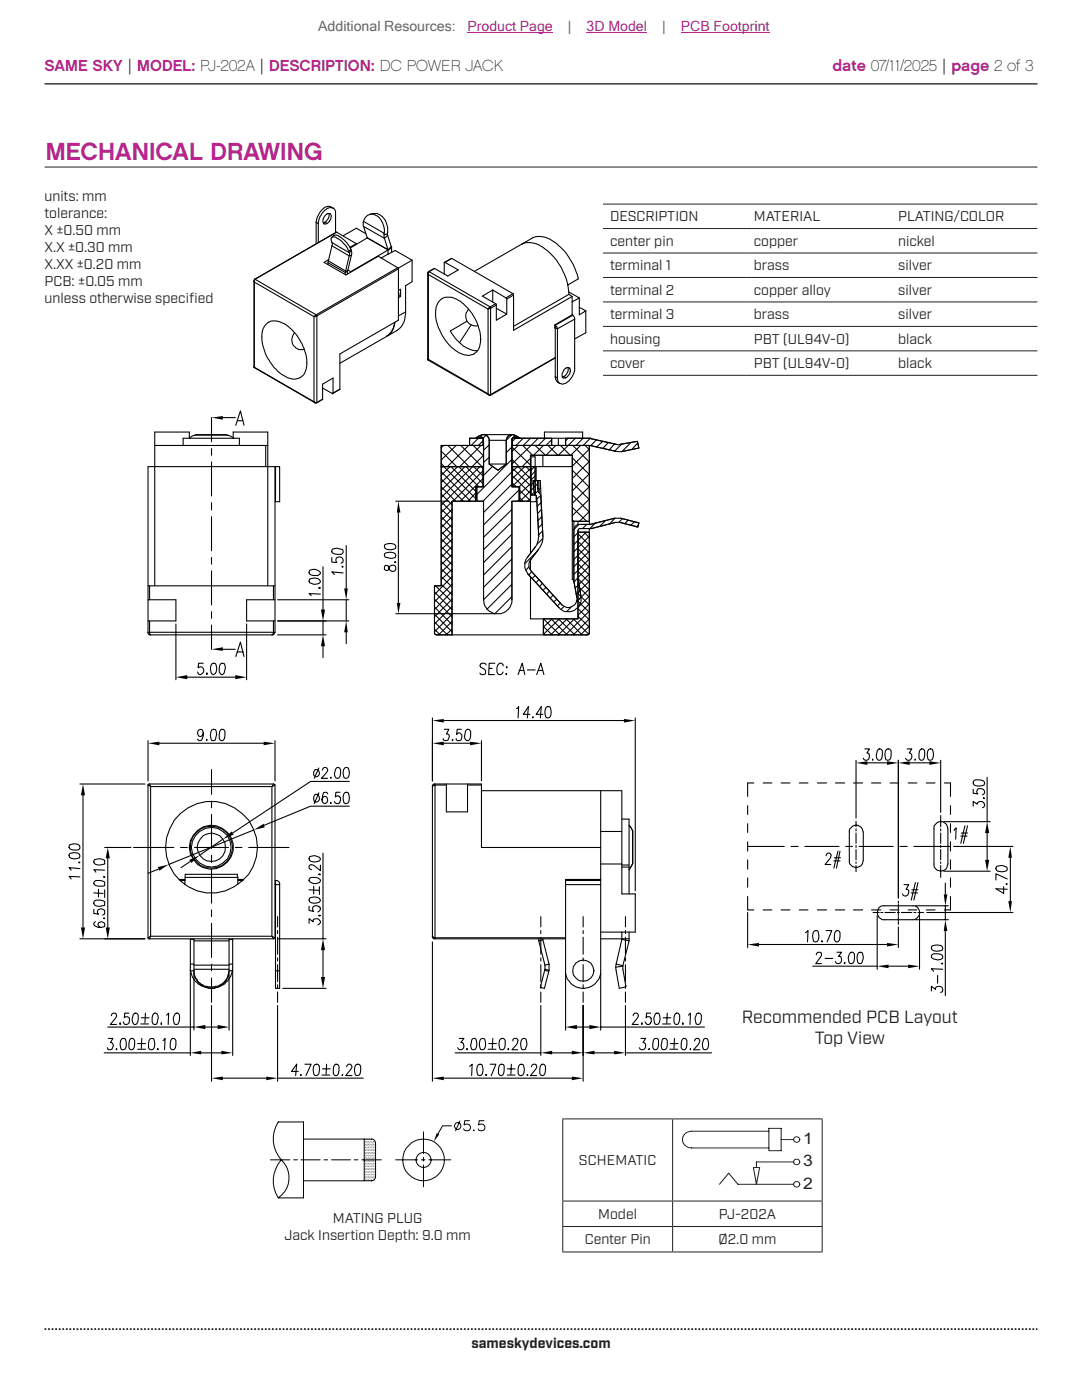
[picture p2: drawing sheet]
<svg xmlns="http://www.w3.org/2000/svg" width="216mm" height="279mm" viewBox="0 0 216 279" stroke-linecap="round" stroke-linejoin="round" font-family="sans-serif">
<path d="M8.9 16.7h198.1" fill="none" stroke="#231f20" stroke-width=".26"/>
<path d="M8.9 265.3h198.1" fill="none" stroke="#231f20" stroke-width=".35" stroke-dasharray=".4 .4 .4 .4 .4 .4" stroke-dashoffset=".7" stroke-linecap="butt"/>
<g fill="none" stroke="#000" stroke-width=".21">
<path d="M50.7 56.1l.1 .2M50.7 56.1v17.1M50.8 56.3v17.1M50.8 56.3l11.9 6.9M50.8 55.8v.5M50.8 55.7l-.1 .4M50.8 55.8h.1M50.8 55.7h.1M50.9 55.7l12.2 7.1M50.9 55.7l-.1 .1M63.1 44.4v4.2M63.1 44.4l.4 .2"/>
<path d="M63.5 44.6v3.8M64.9 44.3l-.4 .2M64.9 43l.1-.1a.59 .59 0 0 1 1-.1 1.55 1.55 0 0 1-1.1 1.9 .78 .78 0 0 1-.2-1.4zM64.9 44.3l.3 .3M65.4 52.4l3.5 2M65.4 52.4v.4M65.5 52.1l-.1 .3M65.5 52.1l3.5 2M65.6 51.8l-.9 .6 4.3 2.5 6.5-3.8 3.9 2.3M65.6 42.6l.1 .5-.2 .5-.6 .7M66.2 47.4l.1-.1a4.2 4.2 0 0 1 2.7 1.8l.6 1M66.2 47.4l-.2 .3 .2 .7"/>
<path d="M66.2 47.4l.5-.4a1.39 1.39 0 0 1 1.3 .4 5.8 5.8 0 0 1 2 2.4M66.2 49.1l3.5 2 .4-.1M66.2 48.4v.7M66.2 48.4l3.5 2M66.2 49.1l-.7 3M66.5 41.5a1.67 1.67 0 0 0-2.1 1 3.9 3.9 0 0 0-.9 2.1M66.5 41.5l.3 .3 .2 .4v4.2M66.5 41.5l-.5-.2a2 2 0 0 0-2.3 1.4l-.5 .8-.1 .9M67.2 46.3l3.9 2.3M67.2 46.3l-16.4 9.4M67.2 46.3l-16.3 9.4M68.9 54.4v.4"/>
<path d="M69 54.1l-.1 .3M69.3 54.2v.5M69.3 54.2l-.4 .2M69.4 54l-.4 .1M69.4 54l-.1 .2M69.4 53.9l.6 .3M69.6 50.1l.1 .3M69.7 50.4l.1 .6-.8 3.1M70 54.2v.1M70 49.8l-.4 .3M70 49.8l.1 .3M70.1 50.1l-.4 .3"/>
<path d="M70.1 50.1v.9M70.1 51l-.7 3M71.1 48.6v.2M71.1 48.6l-1.3 .7M72.5 45.2l.8 2.2M72.5 44.2l4.1 2.4M72.5 45.2l4.2 2.4M72.5 44.2v1M73 46.6l-1.9-1.1-2.6 1.6M73.3 47.4l4.1 2.5-.7-2.3M73.3 47.4v.1M73.3 47.5l-3.4 2"/>
<path d="M73.3 47.5l4.1 2.4M73.8 42.8a1.94 1.94 0 0 0-1.3 1.4M73.8 42.8a2.67 2.67 0 0 1 2.8 2.4l.1 .5-.1 .9M73.8 42.8l.7-.2a2.68 2.68 0 0 1 2.8 2.6v1.5M76.6 46.6v.2M76.6 46.8l.1 .8M77.3 46.7l-.7 .1M77.3 46.7l.1 .3M77.3 47l.8 2.2M77.4 47l-.7 .6M77.4 49.9h.1M77.4 49.9v.8"/>
<path d="M77.4 50.7l-1.3 .8M77.4 50.7l1.5-.7 3.3 1.9M78.1 49.2l-.7 .7M78.1 49.2v.3M78.1 49.5v.9M78.1 49.5l-8.1 4.7M79.4 53.4l.1 .1v10.4l-11.7 6.7v7.1M79.4 53.4l-16.3 9.4M79.5 53.7l-16.3 9.3M79.5 58.5h.1M79.5 58l.4-.3v1.5M79.6 58.5l-.1 .1"/>
<path d="M79.6 58.5l-.1 .6M79.6 59l.3 .2M79.9 59.2l-.4 .2M82.2 51.9v4.3l-1.3 .8v5.3M82.2 51.9l-2.7 1.6M85.3 54.5l.2 .3v16.9M85.3 54.5v17.2M85.5 54.2l-.2 .3M85.5 54.2h.1M85.6 54.2v.1M85.6 54.2l-.2 .2 .1 .4 11.9 6.9M85.6 54.2l12.2 7.1"/>
<path d="M86.7 53.6l-1.2 .6M86.7 53.6l-1.1 .6M88.7 52.4l-.1 2.3M88.7 52.4h.1M88.8 52.4l2.6 1.5-2 1.2-2.7-1.5M90.1 51.6l-1.3 .8M90.1 51.6l-1.4 .8M90.1 51.6l12.2 7M94.7 54.2l11.4-6.6a4.2 4.2 0 0 1 4.6 .7 12.6 12.6 0 0 1 4.7 7.4l-2.1 1.1M98.3 57.9l-2.1 1.2 2.7 1.5M98.3 57.9v2.4M98.3 57.9l2.7 1.6"/>
<path d="M101 59.5l.1 .2M101.1 59.7v3l-2.1 1.2v-3M102.3 58.6l-1.3 .9M102.3 58.6l.2 .3M102.5 58.9l-1.4 .8M102.5 58.9v7l11.7-6.7M104.3 48.6l-.2 .2a4 4 0 0 1 4.1 .5 12.2 12.2 0 0 1 5.3 9.4M113.4 58.2l2.2 1.3M113.5 58.7l.7 .5M113.5 58.7l-11 6.4M114.2 59.2v3.6M115.6 59.5l-1.4 .7"/>
<path d="M115.6 59.5v3.3l1.3-.8M50.7 73.2l12 7M50.7 73.2l.1 .2M50.7 73.2h.1M50.8 73.4l12.1 7M53 64.8a2.48 2.48 0 0 1 3.3-.3 8.8 8.8 0 0 1 4.5 5.5 5.8 5.8 0 0 1 .4 2.6 2.59 2.59 0 0 1-3.1 3 8.2 8.2 0 0 1-4.9-4.5 7.4 7.4 0 0 1-.7-5.5zM58.8 66.4a1.97 1.97 0 0 0-.3 2.4 1.97 1.97 0 0 0 2.2 .9M62.7 63.2v17M63.1 62.8l-.4 .4M63.1 62.8l.1 .2M63.2 63l-.5 .2M63.2 63v17.4"/>
<path d="M64.4 79.7l-1.2 .6-.5-.1M64.4 79.7l-1.2 .7M64.4 77.5l2 1M66.4 78.5l.1-3.1-2.1 1.3v3M67.8 77.7l-1.4 .8M67.8 77.7h-.1M78.8 64.3a3.7 3.7 0 0 1-1.6 2.8 3.7 3.7 0 0 0 1.6-2.8zM80.9 62.3l-1.4 .7M80.9 62.3a4.1 4.1 0 0 1-1.6 3.6l-11.5 6.6M85.3 71.7h.2M85.3 71.7l.1 .2M85.4 71.9l12.1 6.9"/>
<path d="M85.5 71.7l-.1 .2M85.5 71.7l11.9 6.9M87.6 60.2a2.88 2.88 0 0 1 3.9-.2 9.7 9.7 0 0 1 4.4 8.3 2.59 2.59 0 0 1-3.9 2.3 9.5 9.5 0 0 1-5-9.2zM93.2 64.1l-3.3 2a7.2 7.2 0 0 0 5.3 3.9h.1M93.5 61.7a1.95 1.95 0 0 0-.3 2.4 1.95 1.95 0 0 0 2.2 .9M94 64.8l-2.3 3.5M97.4 61.7v16.9M97.4 78.6l.1 .2M97.4 78.6l.2 .2 .3-.1M97.5 78.8l.4 .1M97.8 61.3l-.4 .4M97.8 61.3l.1 .2"/>
<path d="M97.9 61.5l-.5 .2M97.9 78.7v.2M97.9 61.5v17.2M98.9 60.6l.1 .3M98.9 60.6l-1.1 .7M99 61.5l2.1 1.2M99 60.9l-1.1 .6M110.7 64.9h.1M110.7 65.4l.5 .2M110.8 75.2l.3 .9 .6 .4M110.8 71.4l-12.9 7.5M110.8 71.4l-12.9 7.3"/>
<path d="M110.8 64.9v10.3M110.8 75.2l.4 .2M110.8 64.9l.4 .7M111.2 65.6v9.8M111.2 75.4l.1 .6 .4 .5M112.5 75.2h-.3M112.5 75.2l.4 .2M112.6 73.7h.1a.6 .6 0 0 1 .9-.3 .6 .6 0 0 1 .1 .9l-.5 .9a.64 .64 0 0 1-.9 .1 .64 .64 0 0 1 0-1zM113.3 73.4a1.69 1.69 0 0 1-.8 1.8M114.2 62.8l-3.5 2v.7l.1-.1M114.2 62.8l.1 .1M114.3 62.9l-3.5 2"/>
<path d="M114.3 62.9l.4 .5v.3M114.7 63.7v9.7a3.4 3.4 0 0 1-2.4 3.3l-.6-.2M114.7 63.7l-3.5 1.9M115.6 61.3l1.3 .7M116.9 62v4.4l-2.2 1.2M30.9 88.9h22.5M36.5 88.9v-1.4h11.3v1.4M38.9 86.8l-.6 .2-.5 .5v-1.3h-6.9v30.7M38.9 86.8h6.5M42.2 83.3v4.9M42.2 89.5v1.4M42.2 92.2v6.8"/>
<path d="M44.5 83.3h2.4M45.4 86.8l-.4-.1-6.1 .1M45.4 86.8l1.2 .7M46.5 87.5v-1.3h6.9v30.7M47 84.9l1-2.9 .7 2.9M47.4 84h1.1M53 88.9v4.2M54.9 93.1v33.1M55 93.1v7M62.7 80.2l.2 .2M62.9 80.4h.3M88 92.5l.7 .6"/>
<path d="M88 94.2l5.9 5.8M88 93.1h8.4v4h-1.5v2.9h-4.7v26.7h-3.1l-.3-.1-.1-.2v-9.5h1.3zM88 98.6l2.2 2.1M88 88.9h8.5v4.2h-8.5zM88 93.1h8.5M88 90l3.1 3.1M88 97.1l2.9 2.9M88 95.6l4.5 4.4M88.2 93.1l-.2 .2M88.6 88.9l-.6 .4M88.6 93.1l6.3 6.4M89.4 88.9l4.2 4.2"/>
<path d="M89.8 93.1l-1.8 1.8M90 93.1l4.9 5M91 88.9l-3 2.9M91.3 93.1l-3.3 3.2M91.5 93.1l4.1 4M91.9 88.9l4.3 4.2M92.8 93.1l-4.8 4.8M93 93.1l3.4 3.4M93.5 88.9l-4.2 4.2M93.7 87.5h2.7v1.4h-2.7zM93.9 87.5l-.2 .2M94.3 93.1l-6.3 6.2"/>
<path d="M94.4 88.9l2.1 2.1M94.5 93.1l1.9 1.9M94.9 98.4l-1.5 1.6M94.9 99.9l-.1 .1M94.9 87.5a1.55 1.55 0 0 1 2.5-.2l.2 .6M95.1 99.7l.2 .3h1.2v19.7M95.1 97.1v2.6M95.5 87.5l-1.5 1.4M95.5 87.5h-.6l.4-.3a1.38 1.38 0 0 1 2.2 .2l.1 5.2 1.8 1.2 1.6-1.2v-4.7M95.5 87.5l.5-.3 .5 .3v.3M95.5 87.5l.2-.1a.49 .49 0 0 1 .5-.1 .49 .49 0 0 1 .3 .5M95.8 93.1l-7.8 7.7"/>
<path d="M96 93.1l.4 .4M96 88.9l-4.3 4.2M96.4 88l-.9 .9M96.4 95.5l-4.6 4.5M96.4 93.1v4M96.4 96.9l-.2 .2M96.4 93.9l-6 6.1M96.5 86.7h5.6l-1.1 1.2M96.5 87.8v9.3h-1.4v2.6M96.5 88.9h-8.5v28h-1.3v9.3a.41 .41 0 0 0 .5 .5h29.9M96.5 87.5h-2.8v1.4M96.5 87.8v9.3h-1.6v2.9"/>
<path d="M96.5 90.9l-2.3 2.2M97 86.8l-.6 .7v1.4M97.6 91.3l-1.1 1M97.6 88.8l-1.1 1M97.6 92.6l1.8 1.2 1.6-1.2M97.6 87.9v4.7M97.6 87.9h3.4M97.6 92.6h3.4M98.2 93.1l-1.7 1.8M101 87.9v4.7M101 90.3l1.1-1.1 3.8 3.6M102.1 88.9h15.5v15.1h-3.4v-13.1h-8.3v2.2h-3.8z"/>
<path d="M102.1 93.1h12.1M102.1 88.9h15.6l5 1.1M102.1 96.6l-5.6 5.7M102.1 94.2l-5.7 5.8M102.2 96.4l.9 .7M102.2 87.5h7.9v1.4h-7.9zM102.2 93.4l3.7 3.5M102.2 95l3.7 3.5M102.2 93.1h3.7v6.9h-2.2v-2.9h-1.5zM102.2 93.1v4M102.6 86.8a1.08 1.08 0 0 0-1.6 1.1M102.6 86.8a1.13 1.13 0 0 0-1.6 1.1"/>
<path d="M102.6 86.8l1.2 .7M102.9 87.5l-.7 .6M103.2 87.5l-.1-.1a.54 .54 0 0 0-.6-.2 .54 .54 0 0 0-.4 .6v9.3h1.6v2.9M103.3 93.1l-1.1 1M103.4 93.1l2.5 2.4M103.4 88.9l-1.3 1.2M103.6 93.1l-1.5-1.4-7 7M103.6 97.8l-7.1 7M103.6 99.7l-.3 .3h-1.2v19.7M103.7 99.3l.6 .7M103.7 97.9l2.2 2M103.8 87.5h-.6l-.1-.2-.4-.1-.6 .4v9.5h1.5v2.6"/>
<path d="M104.3 88.9l2 2M104.4 87.5l-1.4 1.4M104.7 93.1l-2.5 2.4M104.9 93.1l1 .8M105.9 87.5l-1.5 1.4M105.9 91.5l-1.7 1.6M105.9 93.5l-3.7 3.5M105.9 98l-2.1 2M105.9 96.5l-2.2 2.1M105.9 95l-2.3 2.1v2.6M105.9 99.5l-.7 .5M106 93.1h.8v5.7h-.8z"/>
<path d="M106 91.2h.8v7.6h-.8zM106.5 97.7l.2 .9 .3 .3M106.5 97.7l-.1-1.8h.9v1.8M106.5 97.7l-.1-1.8h1.4l.5 11.1M106.7 93.1l-.7 .7M106.8 88.9l2 2M106.8 98l-.7 .8M106.8 96l-.8 .8M106.8 95l-.8 .8M106.8 94.1l-.8 .8M107 98.9l.5 8.1a4.1 4.1 0 0 1-.7 2.2l-1.6 2.1a2.68 2.68 0 0 0 .1 3.2l6.2 6.7a2.55 2.55 0 0 0 3 .7 2.55 2.55 0 0 0 1.4-2.7M107 98.9v1.2h-1.1"/>
<path d="M107 93.1v2.8M107.3 97.7l.3 .7M107.3 97.6h.6M107.3 95.9v1.8M107.3 96.5l-1.3 1.4M107.4 87.5l-5.3 5.1M107.4 98l-.7 .6M107.5 95.9l.1 2.5M107.6 98.4l.3 .6 .4 8M107.9 98.9l-.8 .7M108.3 90.9v2.2M108.4 88.9l-1.9 2"/>
<path d="M108.6 87.5v-1.3h7.7v1.3M108.8 87.5l-1.4 1.4M109.4 88.9l1.9 2M110.1 87.8l-1.2 1.1M110.1 87.5v1.4M110.9 88.9l-2 2M111.4 87.5v1.4M111.8 88.9l2 2M112.9 87.5v1.4M113.4 87.5l-.5 .5M114.2 91.4l3.4 3.3M114.2 93.8l3.4 3.4"/>
<path d="M114.2 96.3l3.4 3.4M114.2 98.8l3.4 3.4M114.3 88.9l3.3 3.3M114.8 87.5l-3.4 3.4M115.8 88.9l-1.9 2M116.4 87.5l-1.5 1.4M116.8 88.9l.8 .8M117.6 87.5h-15.4v1.4M117.6 87.5l.4 .1M117.6 99.6l-3.4 3.3M117.6 97.1l-3.4 3.3M117.6 94.6l-3.4 3.4"/>
<path d="M117.6 92.1l-3.4 3.4M117.6 89.6l-3.4 3.4M117.6 88.9v15.8h.2M117.6 87.5h-4.7v1.4h4.7M117.6 88.9l5.1 1.1M117.8 87.5l-1.4 1.4M118 87.6l5.4 1.2 .3-.1M119 87.8l-1.1 1.1M120.3 88.1l-1.3 1.1M121.4 88.3l-1.1 1.2M122.6 88.6l-1.1 1.2M122.7 90l1.3 .1"/>
<path d="M123.7 88.7l3.5-.6 .3 1.3-3.5 .7M124.1 88.6l-1.5 1.4M125.9 88.3l-1.7 1.7M127.3 88.4l-1.3 1.3M29.5 119.7h5.6v4.2h-5.6M29.5 116.9h25.4M29.8 116.9v2.8M42.2 100.3v1.5M42.2 103.1v6.8M42.2 111.3v1.3M42.2 113.9v6.8M54.6 116.9v2.8"/>
<path d="M54.9 119.7h-5.7v4.2h5.7M54.9 100.1h.9v-7h-26.3v33.1M55.4 119.7h14.2M61.8 113.8a1.49 1.49 0 0 1 2.1 .6 1.12 1.12 0 0 1-1.3 .5l-.8-.4-.1-.2zM61.8 115.6a1.67 1.67 0 0 1 2.1 .4v.1a1.63 1.63 0 0 1-2.1 .2l-.1-.3zM63.6 117.3l.1-.1 .2 .1-.2 .1zM63.9 118.6l-2.2-.1 .4 .4M64.5 113.1v8.6M66.2 111.3v.9l1 .1a.71 .71 0 0 1 .4-1.2 .71 .71 0 0 1 .9 .9l-.1 .3-.3 .1M66.3 109.6a2.21 2.21 0 0 1 2.1 .1l.1 .5a.92 .92 0 0 1-1.3 .4l-.9-.3-.1-.2zM68.4 113l.1 .1-.1 .1-.1-.1zM68.5 114.3l-2.3-.2 .5 .6"/>
<path d="M69.1 108.9v8.5M69.1 119.7v4.2M76.8 112.9a.58 .58 0 0 0 .2 .9h.4l.3-.8a.84 .84 0 0 1 1.2 0 .66 .66 0 0 1-.3 1h-.5a1.25 1.25 0 0 1-.7-1.1l-.4-.1zM76.8 110.4a2.19 2.19 0 0 1 2.1 .1l.1 .3-.1 .5a2.19 2.19 0 0 1-2.1-.2l-.1-.3zM76.8 108.7a2.19 2.19 0 0 1 2.1 .1l.1 .5a1.57 1.57 0 0 1-1.9 .3l-.3-.2-.1-.3zM78.9 112.1l.1 .1-.1 .1-.1-.1zM79 100h10.6M79.5 102.3v18M86.7 118.2l3.5 3.5M86.7 119.6l3.5 3.5M86.7 117.1l.2-.2 3.3 3.2M88 100.1l2.2 2.2"/>
<path d="M88 101.6l2.2 2.1M88 103.1l2.2 2.2M88 104.6l2.2 2.1M88 106.1l2.2 2.2M88 107.5l2.2 2.2M88 109.1l2.2 2.2M88 110.5l2.2 2.2M88 112.1l2.2 2M88 113.5l2.2 2.2M88 115.1l2.2 2M88 116.6l2.2 2.1M90.2 119.6l-3.5 3.5"/>
<path d="M90.2 118l-3.5 3.7M90.2 116.6l-3.5 3.5M90.2 115.1l-3.5 3.6M90.2 113.6l-2.2 2.1M90.2 112.1l-2.2 2.1M90.2 110.6l-2.2 2.1M90.2 109.1l-2.2 2.2M90.2 107.6l-2.2 2.1M90.2 106.1l-2.2 2.2M90.2 104.7l-2.2 2M90.2 103.1l-2.2 2.2M90.2 101.7l-2.2 2.1"/>
<path d="M90.2 100.1l-2.2 2.2M96.5 119.7a2.83 2.83 0 0 0 2.8 2.8 2.83 2.83 0 0 0 2.8-2.8M96.5 119.7v-19.7h-6.3v26.7M102.1 116.6l-4.9 5M102.1 119.1l-3.4 3.4h-19.7M102.1 109.1l-5.6 5.7M102.1 114l-5.6 5.7M102.1 111.6l-5.6 5.6M102.1 106.6l-5.6 5.7M102.1 104.1l-5.6 5.6M102.1 101.7l-5.6 5.5M105.5 113.1l-.6 .7"/>
<path d="M105.9 110.4v-19.5h8.3v24.8h.3v.3M105.9 111.9v1.8M105.9 100h-3.8v19.7M106.1 114.1l-.6 .7M106.8 114.9l-.6 .6M107.3 109.9l-2.6 2.6M107.5 115.7l-.5 .6M108 101.7l-.7 .8M108 100.2l-.8 .9M108.1 103.1l-.8 .8M108.2 116.4l-.5 .6M108.2 104.6l-.8 .8"/>
<path d="M108.2 106l-.8 .8M108.3 107a3.6 3.6 0 0 1-.9 2.7l-1.5 2.1a1.8 1.8 0 0 0 .1 2.1l6.1 6.8a1.78 1.78 0 0 0 2 .3 1.78 1.78 0 0 0 1-1.7l-.6-3.3M108.3 107.4l-1.1 1.2M108.9 117.2l-.6 .6M109.7 117.9l-.7 .7M110.4 118.8l-.6 .6M111.1 119.6l-.6 .5M114.2 103.7l.3 .3v12M114.2 104h3.4M114.2 101.3l2.9 2.7M115.3 106.2h2.3M115.3 106.5l2.3 2.3"/>
<path d="M115.3 108.1l2.3 2.2M115.3 109.5l2.3 2.3M115.3 111l2.3 2.2M115.3 112.5l2.3 2.3M115.3 114l2.3 2.2M115.3 115.5l2.3 2.2M115.3 117l2.3 2.2M115.3 118.5l2.3 2.2M115.3 105.8v10h.1l.5 3.4M115.3 115.7l.6 3.5M115.3 104v.7M115.3 105.8v17.7h-9.4v-8.4"/>
<path d="M115.5 104.7l-1 1M115.5 106.2l-1 .9M115.6 105.5l-.3 .3M115.7 117.9l-.8 .8M116.6 106.2l1 1.1M117 106.2l-2.5 2.5M117.1 104.7l-.8 .8M117.6 105.5v20.7M117.6 102.1l-2 1.9M117.6 119l-2.3 2.2M117.6 117.5l-2.6 2.6M117.6 116l-2.3 2.3"/>
<path d="M117.6 114.5l-2.8 2.8M117.6 113l-3 3.1M117.6 111.6l-3.1 3.1M117.6 110l-3.1 3.1M117.6 108.6l-3.1 3.1M117.6 107l-3.1 3.1M117.8 104.7h-2.2a1.06 1.06 0 0 0-1.1 1.1M118.8 104.4l-1.1 1.1M120.8 103.9l-1.1 1.2M122.7 103.4l-1.1 1.2M122.8 104.2h.9M122.8 104.2l-4.8 1.3h-2.4"/>
<path d="M123.9 103.4h-1.3l-4.8 1.3M123.9 103.4l3.6 1-.2 .8-3.6-1M124.2 103.5l-.7 .7M125.3 103.8l-.7 .8M126.6 104.1l-.8 .8M127.4 104.8l-.4 .4M29.5 126.2h25.4M29.5 126.2a.41 .41 0 0 0 .6 .5M29.8 123.9v2.7l.3 .1M30.1 126.7h24.2M35.1 124.5v11.2M37.4 135.1h9.5"/>
<path d="M40.6 132.4h-1l-.1 .9a.71 .71 0 0 1 1 .1 .71 .71 0 0 1 0 .9 .71 .71 0 0 1-1 .1l-.1-.3M41.3 134.3l.1 .1-.1 .2-.1-.2zM42.2 122.1v1.3M42.2 124.7v4.9M42.3 132.5l.5-.1a1.42 1.42 0 0 1-.3 2.2 1.63 1.63 0 0 1-.2-2.1zM44.1 132.5l.4-.1a.92 .92 0 0 1 .4 1.2l-.2 .8-.5 .2a1.12 1.12 0 0 1-.5-1.3zM44.5 129.6h2.4M47 131l1-2.9 .7 2.9M47.4 130.1h1.1M49.2 124.5v11.2M54.6 123.9v2.5l-.3 .3M54.9 126.2a.53 .53 0 0 1-.6 .5"/>
<path d="M55.4 123.9h14.2M55.4 126.7h9.7M64.5 123.9v2.8M64.5 129v2.2M69.1 126.2v2.3M86.7 124.1l2.6 2.6M86.7 121.1l3.5 3.5M86.7 122.6l3.5 3.5M86.7 125.6l1.1 1.1M90.2 124l-2.7 2.7M90.2 125.6l-1.2 1.1M90.2 122.6l-3.5 3.5"/>
<path d="M90.2 121l-3.5 3.5M97 132.7a.66 .66 0 0 0-.7-.4 .66 .66 0 0 0-.5 .6l.4 .4a.86 .86 0 0 1 .7 1 .65 .65 0 0 1-1.1 0M97.6 133.4h.6M98.7 132.4h-1.1l-.1 2.2h1.1M100.4 132.9v-.2l-.3-.3a.82 .82 0 0 0-.9 .8 1.2 1.2 0 0 0 .4 1.4 .73 .73 0 0 0 .8-.5M100.9 134.5l.1-.1 .1 .1-.1 .1zM101 133.2l.1-.1 .1 .1-.1 .1zM103.4 134.6l.8-2.2 .5 2.2M103.6 133.8h.9M105.2 133.7h1.6M107.1 134.6l.8-2.2 .6 2.2M107.4 133.8h.8"/>
<path d="M108.4 126.5l.3 .2M108.4 126.7v-3.2l3.3 3.2M108.4 125.1l1.8 1.6M108.6 123.5l-.2 .1M110 123.5l3.2 3.2M110.2 123.5l-1.8 1.7M111.4 123.5l3.3 3.2M111.6 123.5l-3.2 3.1M111.8 120.3l-.6 .6M112.5 121l-.6 .7M113 123.5l3.2 3.2M113.2 123.5l-3.3 3.2"/>
<path d="M114 121.1l-.9 1M114.4 123.5l3.1 3.1M114.6 123.5l-3.2 3.2M115.3 120l2.3 2.2M115.3 121.4l2.3 2.3M115.3 123l2.3 2.2M117.6 122l-4.7 4.7M117.6 123.5l-3.2 3.2M117.6 124.9l-1.8 1.8M117.6 126.2a.41 .41 0 0 1-.5 .5M117.6 126.2v-20h-2.3v17.3h-6.9v3.2h8.7M117.6 120.5l-2.3 2.3"/>
<path d="M15.9 156.5h13M16.6 158.7v26.4M29.5 147.8v8M29.5 156.7v30.5M29.8 156.5h24.8M29.8 156.5h-.2l-.1 .2M29.8 156.5l.3 .5-.6-.3M31.8 148.3h20.8M40.6 146.3l-.1 .4-.5 .3a.73 .73 0 0 1-.6-.7 .73 .73 0 0 1 .6-.8l.4 .2a2.03 2.03 0 0 1-.2 2l-.4 .1-.3-.1-.1-.2M41.2 147.7l.1-.1v.2zM42.2 153.6v4.9M42.2 159.9v1.3"/>
<path d="M42.3 145.7l.3-.2 .4 .2a2.21 2.21 0 0 1-.1 2l-.5 .1a1.57 1.57 0 0 1-.3-1.8zM44.1 145.7l.2-.2 .4 .2a1.75 1.75 0 0 1-.3 2.1h-.2a.92 .92 0 0 1-.5-1.2zM54.3 157h-24.2v29.8M54.3 157v29.8M54.6 156.5l.3 .2M54.6 156.5l-.3 .5M54.9 147.8v8M54.9 156.7v30.5M54.9 156.7l-.6 .3M62.8 153.7a.7 .7 0 0 1 1 .4 .7 .7 0 0 1-.6 .9h-.2a.85 .85 0 0 1-.2-1.3zM62.8 158.6l.2-.1a.74 .74 0 0 1 .7 .9 .74 .74 0 0 1-.9 .6 1.19 1.19 0 0 1 0-1.4zM63.6 158.2l-.9 2.2"/>
<path d="M63.6 153.3l-.9 2M64.3 153.7l.4-.5 .5 .1a.49 .49 0 0 1 .1 .7l-1.2 1.3h1.3M65.4 158.4l-.1-.2-.4-.1-.3 .1-.1 .3-.3 1.2 .1 .4 .5 .3a.67 .67 0 0 0 .6-.7l-.2-.7-.3-.1-.6 .3-.1 .5M66 155.1l.1 .1-.1 .1zM67.1 153.3l.4-.1a.92 .92 0 0 1 .5 1.2l-.4 .8-.4 .1a.92 .92 0 0 1-.4-1.2zM67.8 158.1h-.8l-.1 .9a.66 .66 0 0 1 .9 .1 .66 .66 0 0 1 0 .9v.1a.63 .63 0 0 1-.5 .3 .63 .63 0 0 1-.6-.4M68.8 153.3l.3-.1 .4 .1a2 2 0 0 1-.1 1.9l-.3 .1-.4-.1a2 2 0 0 1 .1-1.9zM68.8 158.2l.3-.1 .4 .1a2.19 2.19 0 0 1-.1 2.1l-.3 .1-.4-.1a2.19 2.19 0 0 1 .1-2.1zM69.7 155.9h-7.7l-15.6 10.3M86.3 143.3v12.5M86.3 157v29.8M86.8 156.5a.41 .41 0 0 0-.5 .5"/>
<path d="M86.8 156.5h9.3v12.6h23.8M86.8 156.5v30.9M88.6 143.8h35.9M88.6 148.3h5.2M88.7 145.5h.9l-.5 1h.2a.7 .7 0 0 1 .2 1 .7 .7 0 0 1-1.1 .1v-.2M89.1 156.7h-2.5l-.3 .3M90.3 147.6l.1 .1-.1 .1-.1-.1zM92.1 145.5h-.9l-.1 1.1 .1-.1a.52 .52 0 0 1 .6-.2 .52 .52 0 0 1 .4 .4v.3a.6 .6 0 0 1-.4 .8 .6 .6 0 0 1-.8-.4M93.1 145.7l.2-.2 .4 .2a1.75 1.75 0 0 1-.3 2.1h-.2a.92 .92 0 0 1-.4-1.2zM93.3 156.7h2.8M93.3 156.5v5.5h-4.2v-5.5M96.1 147.8v8"/>
<path d="M96.1 157.8h28v20.6h2.7v7.6h-6.9M103.1 141.4l.4-.4-.1 2.3M105.8 142.6h-1.4l1-1.6-.2 2.3M106.4 143.1l-.1 .2zM108.3 142.6h-1.3l1-1.6-.2 2.3M109 141.1l.6-.1a1.57 1.57 0 0 1 .3 1.9l-.2 .3-.3 .1-.5-.1a2.19 2.19 0 0 1 .1-2.1zM119.9 157.8v35.9a3.5 3.5 0 0 1-3.5 3.5 3.5 3.5 0 0 1-3.5-3.5v-18.2h7M126.8 143.3v34.5M150.4 156.3h-1.2v2.6M152.3 156.3h1.7M155.9 156.3h1.7M159.5 156.3h1.7"/>
<path d="M163.1 156.3h1.8M166.7 156.3h1.8M170.3 156.3h1.9M170.8 151.7v11.6M172.6 149.5h.9l-.5 .8h.2a.75 .75 0 0 1 .2 1 .75 .75 0 0 1-1 .2l-.1-.2M173.1 152.2h3.9M173.9 156.3h1.9M174.1 151.5l.1 .1-.1 .1zM175.2 149.6l.5-.1a.92 .92 0 0 1 .4 1.2l-.3 .9-.3 .1-.4-.1a1.66 1.66 0 0 1 .1-2zM176.9 149.6l.5-.1a.92 .92 0 0 1 .4 1.2l-.3 .9-.3 .1-.4-.1a2.21 2.21 0 0 1 .1-2zM177.6 156.3h1.8M179.3 151.7v27.5"/>
<path d="M181 149.5h.9l-.5 .8a.69 .69 0 0 1 .5 1.1 .69 .69 0 0 1-1.2-.1M181.2 156.3h1.8M181.5 152.2h3.9M182.6 151.6l.1-.1-.1 .2zM183.7 149.6l.4-.1a.92 .92 0 0 1 .4 1.2l-.3 .9-.2 .1-.4-.1a2.21 2.21 0 0 1 .1-2zM184.8 156.3h1.8M185.3 149.6l.5-.1a1.57 1.57 0 0 1 .4 1.8l-.2 .3-.4 .1-.4-.1a2.21 2.21 0 0 1 .1-2zM187.7 151.7v10.4M188.4 156.3h1.3v2.6M194.2 157.5v.8l.9 .1a.61 .61 0 0 1-.1-.8 .61 .61 0 0 1 .7-.2l.4 .1a.61 .61 0 0 1 .4 .6 .61 .61 0 0 1-.5 .5M194.3 155.8a2.19 2.19 0 0 1 2.1 .1l.1 .4-.1 .4a2.21 2.21 0 0 1-2.1-.1l-.1-.3zM196.2 159.2l.3 .1z"/>
<path d="M197 155.1v8.9M13.9 170.4a2 2 0 0 1 1.9 .1l.1 .3-.1 .4a2 2 0 0 1-1.9-.1l-.1-.3zM13.9 168.6a2 2 0 0 1 1.9 .1l.1 .5a.92 .92 0 0 1-1.2 .4l-.8-.3-.1-.2zM15.8 172l.1 .1-.1 .1-.1-.1zM15.9 175l-2.1-.1 .4 .5M15.9 173.4l-2.1-.3 .4 .6M18.7 178.2l1.9 .1M18.8 179.8a2.19 2.19 0 0 1 2.1 .1v.8a2.21 2.21 0 0 1-2.1-.1l-.1-.3zM18.8 175.9a2.19 2.19 0 0 1 2.1 .1v.8l-.4 .1a1.88 1.88 0 0 1-1.8-.6zM18.8 171.6a2.19 2.19 0 0 1 2.1 .1v.7a2.21 2.21 0 0 1-2.1-.1l-.1-.3zM19.7 177.5v1.5M20.7 175l.2 .1z"/>
<path d="M20.9 169.1h5.2M20.9 173.7l-2.2-.1 .4 .5M20.9 177.6v1.5M21.5 171.3v13.8M26.7 169.1h8M31.6 173.5l-2.1 .8M35.7 175.5h1.3M35.9 175.7h1.1M36 162.3a9.2 9.2 0 0 1 14.5 3 9.2 9.2 0 0 1-7.3 12.9 9.2 9.2 0 0 1-10-11l.7-1.8 .9-1.7zM36 169.1h1.4M37 175.1v-.6h10.4l.1 .6M37 175.1h10.5"/>
<path d="M37 175.1l-.2 1.4M38 171.9l-1.9 1.2M38.8 169.1h6.8M42.2 162.5v6.8M42.2 170.7v1.4M42.2 173.5v6.8M44.5 167.5l-4.7 3.2M46.9 169.1h1.4M47.5 175.5h1.1M47.5 175.1v1.4M47.5 175.7h1M48.5 175.5v.1"/>
<path d="M49.6 169.1h8.1M50.7 165.6l-17 6.9M54.9 175.7h.1M54.9 176.5h.9M55 175.7a.71 .71 0 0 1 .8 .8M55 175.7v21.5h.8v-20.7M61.7 177.6l1.9 .1M61.8 171a1.67 1.67 0 0 1 2.1 .4v.1a1.63 1.63 0 0 1-2.1 .2l-.1-.3zM61.8 175.3a1.82 1.82 0 0 1 2.1 .3v.2a1.42 1.42 0 0 1-2.2-.1zM61.8 179.2a1.67 1.67 0 0 1 2.1 .4v.1a1.63 1.63 0 0 1-2.1 .2l-.1-.3zM62.6 176.9v1.5M63.7 177v1.5"/>
<path d="M63.7 174.4l.2 .1-.2 .1-.1-.1zM63.9 172.6v1.2l-1.4-1.2a.55 .55 0 0 0-.8 .2v.5l.5 .3M64.5 170.3v17.1M66 160.2l.1 .1-.1 .1zM69.7 160.9h-7.7l-9.3 3.8M112.9 175.7h7M112.9 176.5h7M119.9 165.9h4.2M119.9 172.4h4.2M124.1 172.6h1.4M124.1 173h1.4M124.1 163.5h1.4v14.9"/>
<path d="M125.5 164.7l.7 1.1v6.5l-.7 1.3M149.2 160.8v1.7M149.2 164.4v1.7M149.2 168v1.9M149.2 171.6v1.9M149.2 175.2v1.9M149.2 178.9v2.7h1.2M149.2 168.9h7.3M157.8 168.9h1.5M160.6 168.9h6.8M164.8 170.8l.3-.5 .6 .1a.49 .49 0 0 1 .1 .7l-1.2 1.4h1.2M166.4 171.8h1.2"/>
<path d="M166.5 171.2h1.2M167.2 169.9l-.8 3.4M167.6 169.9l-.7 3.4M168.8 168.9h1.3M170.8 164.7a1.41 1.41 0 0 0-1.3 1.3v5.7a1.41 1.41 0 0 0 1.3 1.4M170.8 173.1h.1M170.8 164.7h.1M170.8 163.9v1.1M170.8 165.4v.4M170.8 166.2v2.1M170.8 168.7v.4M170.8 169.5v2.1"/>
<path d="M170.8 172v.3M170.8 172.7v1.3M170.8 164.7a1.41 1.41 0 0 1 1.5 1.3v5.7a1.41 1.41 0 0 1-1.5 1.4M171.4 168.9h6.8M179.3 179.8v.5M179.6 168.9h1.4M180.4 176.5h.9l-.5 1h.2a.68 .68 0 0 1 .2 1.1 .68 .68 0 0 1-1.1-.2M181.8 178.2h1.3M181.9 177.6h1.3M182.3 168.9h7.4M182.7 176.1l-.9 3.5M183.2 176.1l-.9 3.5"/>
<path d="M186.8 164.4a1.36 1.36 0 0 1 1.5-.3 1.36 1.36 0 0 1 .8 1.3v7a1.39 1.39 0 0 1-1.3 1.5 1.39 1.39 0 0 1-1.4-1.5v-7.4zM187.7 164h.1M187.7 162.7v2.3M187.7 165.4v.4M187.7 166.2v2.1M187.7 168.7v.4M187.7 169.5v2.1M187.7 172v.3M187.7 172.7v2.4M188.3 164h9.3M188.3 173.9h9.3M188.6 176.2v2.3"/>
<path d="M189.7 160.8v1.7M189.7 164.4v1.7M189.7 168v1.9M189.7 171.6v1.9M189.7 175.2v1.9M189.7 178.9v2.7h-1.3M190.3 168.9h11.8M190.4 165.7l.4-.5-.1 2.3M191.7 166.9h1.3M191.8 166.2h1.3M192.5 164.8l-.8 3.5M193.1 164.8l-.9 3.5"/>
<path d="M194.2 160.9v-.9l.8 .5a.69 .69 0 0 1 1.1-.5 .69 .69 0 0 1-.1 1.2M197 166.2v5.4M198.8 172.9a2.21 2.21 0 0 1 2.1 .1l.1 .4-.1 .4a2.19 2.19 0 0 1-2.1-.1l-.1-.3zM200.3 177v1.3l-1.6-.9 2.3 .1M200.9 176.3l.1 .1-.1 .1-.1-.1zM201 175.4l-2.3-1v1.2M201.6 171.2v8.6M15.9 187.4h13M18.7 181.5v.8l1 .1a.7 .7 0 0 1 .4-1.1 .7 .7 0 0 1 .8 .9v.2l-.4 .2M19 184a.44 .44 0 0 0-.2 .7 1.76 1.76 0 0 0 2.1 .2 .7 .7 0 0 0-.5-.9 .7 .7 0 0 0-.9 .5l.2 .3 .5 .3M20.7 183.2l.2 .1zM29.5 187.2l.1 .2h.2"/>
<path d="M29.8 187.4h24.8M30.1 186.8h24.2M30.1 186.8l-.3 .6M30.1 186.8l-.6 .4M38 193.5v17.1M38 187.4v6.3M38 187.5h.7M38 192.4h.7M38 193.7h.7M38 193.7a4.2 4.2 0 0 0 4.2 3.6 4.2 4.2 0 0 0 4.1-3.6M38.7 194.3v11.3M38.7 193.8a3.3 3.3 0 0 0 1.4 2.6 3.6 3.6 0 0 0 4.1 0 3.6 3.6 0 0 0 1.5-2.6"/>
<path d="M38.7 187.8h7M38.7 192.6h7M38.7 193.4h7M38.7 193.8a3.3 3.3 0 0 0 3.2 3.3 3.4 3.4 0 0 0 3.8-3.3M38.7 187.4v6.4M42.2 181.6v1.3M42.2 184.3v6.8M42.2 192.4v1.3M42.2 195.2v4.8M45.7 194.3v11.3M45.7 187.4v6.4M45.7 187.5h.7"/>
<path d="M45.7 192.4h.7M45.7 193.7h.6M46.4 187.4l-.1 6.3M46.4 193.5v17.1M54.3 186.8l.6 .4M54.3 186.8l.3 .6M54.9 187.2l-.3 .2M55 193.7h.8M55.4 187.4h9.7M55.4 182.9v2.1M55.4 185.7v.6M55.4 187.1v3.4"/>
<path d="M55.4 191.2v.6M55.4 192.5v3.4M55.4 196.5v.7M55.4 198v2M56.4 197.2h8.7M61.7 180.9v.8l.9 .2a.69 .69 0 0 1-.1-1 .69 .69 0 0 1 1 0l.1 .1a.54 .54 0 0 1 .3 .6 .54 .54 0 0 1-.5 .4M61.7 184.3v-1l.8 .7v-.3a.8 .8 0 0 1 .9-.3 .8 .8 0 0 1 .5 .8l-.5 .4M63.7 182.6l.2 .1-.2 .1-.1-.1zM64.5 189.6v5.4M86.3 186.8l.1 .3 .3 .1h26.2M86.3 186.8a.41 .41 0 0 0 .5 .6M86.3 188v27.8"/>
<path d="M86.8 187.4h26.1M107.5 187.4v.4M107.5 187.8l1.2 4.8M107.9 182.9v2.1M107.9 185.7v.6M107.9 187.1v3.4M107.9 191.2v.6M107.9 192.5v3.4M107.9 196.5v.7M107.9 198v2M108.3 187.4v.2M108.3 187.6l1.3 4.8"/>
<path d="M108.3 187.6l-.8 .2M108.6 193.6l.9 .2M108.7 192.6v.8M108.7 193.4l-.9 3.6 .8 .2 1-3.6M108.7 193.4l.9 .2M109.6 192.4v1.2M109.6 192.4l-.9 .2M112.9 194.3v11.3M116.4 182.9v2.1M116.4 185.7v.6M116.4 187.1v3.4M116.4 191.2v.6"/>
<path d="M116.4 192.5v3.4M116.4 196.5v.7M116.4 198v2M119.9 187.4h5.6M119.9 194.3v11.3M122.9 192.4l-.1 .6 .8 4.2 1.3-.3-.6-3.5v-.7M122.9 192.4l1.4 .3M124.1 186v1.5M124.1 187.5l-1.2 4.9M124.1 187.5l1.4 .3M124.3 192.8l-1.5 .2M124.8 182.9v2.1"/>
<path d="M124.8 185.7v.6M124.8 187.1v3.4M124.8 191.2v.6M124.8 192.5v3.4M124.8 196.5v.7M124.8 198v2M125.5 186v1.8M125.5 187.8l-1.2 4.9M149.2 182.1v7M151.4 188.5h25.6M152.3 181.6h1.7M155.9 181.6h1.7"/>
<path d="M159.5 181.6h1.7M160.7 186.1l.5-.4-.1 2.3M162.2 192.8h12.8M162.5 185.8l.3-.1 .4 .1a2.19 2.19 0 0 1-.1 2.1l-.3 .1-.4-.1a2.21 2.21 0 0 1 .1-2.1zM162.9 190.6a.52 .52 0 0 1 .6-.6 .52 .52 0 0 1 .4 .7l-1.1 1.6h1.1M163.1 181.6h1.8M163.9 187.9l.1-.1 .1 .1-.1 .1zM164.6 191.3h1.6M164.8 185.7h1.2l-1 2.3M166.7 181.6h1.8M166.8 185.8l.4-.1a.92 .92 0 0 1 .4 1.2l-.3 1-.2 .1-.4-.1a2.21 2.21 0 0 1 .1-2.1zM167 190h.9l-.6 .9h.3a.76 .76 0 0 1 .3 1 .76 .76 0 0 1-1 .3l-.2-.3"/>
<path d="M168.5 192.1l.1 .1-.1 .1-.1-.1zM169.7 190.1l.4-.1a.92 .92 0 0 1 .4 1.3l-.3 .9-.2 .1-.5-.1a1.93 1.93 0 0 1 .2-2.1zM170.3 181.6h1.9M171.3 190.1l.3-.1 .4 .1a2.19 2.19 0 0 1-.1 2.1l-.3 .1-.4-.1a2.21 2.21 0 0 1 .1-2.1zM173.9 181.6h1.9M174.2 182.1h1.2M175 182.7v10.7M175.4 181.1l.7-.3h6a1.39 1.39 0 0 1 1.4 1.4 1.39 1.39 0 0 1-1.4 1.4h-5.6a1.46 1.46 0 0 1-1.3-.9 1.46 1.46 0 0 1 .2-1.6zM175.8 182.1h.4M176.6 182.1h2M177.3 192.8h3.9M177.6 181.6h1.8"/>
<path d="M179.1 182.1h.4M179.3 180.5v.1M179.3 180.7v.7M179.3 181.5v.2M179.3 181.8v.7M179.3 182.6v.1M179.3 182.9v.7M179.3 183.7v.2M179.3 184v.5M179.3 185v4.1M179.9 182.1h2M181.2 181.6h1.8"/>
<path d="M182.3 182.1h.5M182.7 180.8h6.5M182.7 183.6h6.5M183.2 182.1h1.1M183.5 182.7v10.7M184.8 181.6h1.8M184.9 182.1h17.2M185.8 197.8v-1l.9 .7v-.4a.79 .79 0 0 1 1-.2 .79 .79 0 0 1 .3 1.1l-.3 .1M186 188.8a2.19 2.19 0 0 1 2 .1l.1 .3-.1 .4a2.21 2.21 0 0 1-2-.1l-.2-.3zM186 190.6a1.82 1.82 0 0 1 2.1 .3l-.1 .4a1.75 1.75 0 0 1-2.2-.3zM187.1 194.7v1.5M188 192.2l.1 .1-.1 .1-.1-.1z"/>
<path d="M188.1 193.4l-2.3-.1 .5 .6M188.6 180.8v2.8M188.6 185.8v12.9M20.8 210.1h17.2M21.5 205h17.2M21.6 207.2h.9l-.5 .9h.3l.1 .2a.7 .7 0 0 1 0 .9 .7 .7 0 0 1-.9 .1l-.1-.2M22.2 202.7a.52 .52 0 0 1 .6-.5 .52 .52 0 0 1 .5 .6l-1.3 1.7h1.3M23.2 209.4l.1-.1 .1 .1-.1 .1zM24 204.1l.1 .3-.1 .1-.1-.1zM24.3 207.3l.3-.1 .4 .1a2.21 2.21 0 0 1-.1 2.1l-.5 .1a1.57 1.57 0 0 1-.3-1.8zM25.7 202.2h-.8l-.1 .9a.61 .61 0 0 1 .8-.1 .61 .61 0 0 1 .2 .7l-.1 .4a.6 .6 0 0 1-.6 .4 .6 .6 0 0 1-.5-.6M26 207.3l.2-.1 .5 .1a1.75 1.75 0 0 1-.4 2.2h-.2a.92 .92 0 0 1-.4-1.2z"/>
<path d="M26.8 202.3l.4-.1a.92 .92 0 0 1 .4 1.2l-.3 1-.4 .1a1.49 1.49 0 0 1-.1-2.2zM27.5 208.3h1.5M27.5 209.4h1.5M28.1 204.4h1.5M28.2 203.1h1.5M28.3 207.2l-.1 2M29 202.2l-.1 1.9M29.9 207.3l.4-.1 .4 .1a2.21 2.21 0 0 1-.1 2.1l-.5 .1a.92 .92 0 0 1-.5-1.2zM30.7 202.3l.4-.1a.92 .92 0 0 1 .4 1.2l-.2 1-.5 .1a1.12 1.12 0 0 1-.4-1.4zM31.4 209.4l.1-.1 .1 .1-.1 .1zM32.2 204.1v.4l-.1-.1zM32.5 207.7l.4-.5-.1 2.3"/>
<path d="M33.2 202.6l.5-.4-.1 2.3M34.3 207.3l.2-.1 .4 .1a1.75 1.75 0 0 1-.3 2.2h-.2a.92 .92 0 0 1-.4-1.2zM35 202.3l.4-.1a.92 .92 0 0 1 .4 1.2l-.3 1-.2 .1-.5-.1a1.93 1.93 0 0 1 .2-2.1zM40.1 210.1h4.1M41 205h2.4M42.2 200.6v15.2M44.5 215.2h8.6M55.4 215.2h17.1M55.4 200.6v15.2M59.5 213.8h-1.3l1-1.4-.2 2.3M60 214.4l.1 .2-.1 .1zM60.8 212.4h1.3l-1 2.3"/>
<path d="M62.8 212.5l.5-.1a.92 .92 0 0 1 .4 1.2l-.3 1-.3 .1-.4-.1a2.21 2.21 0 0 1 .1-2.1zM64.2 214.6h1.6M64.3 213.3h1.6M65.2 212.4l-.1 1.9M66.8 212.5l.4-.1a.92 .92 0 0 1 .4 1.2l-.3 1-.2 .1-.4-.1a2.21 2.21 0 0 1 .1-2.1zM68.3 214.6l.1-.2-.1 .3zM69.2 212.9l.3-.5 .5 .1a.49 .49 0 0 1 .1 .7l-1.1 1.5h1.2M71 212.5l.6-.1a.92 .92 0 0 1 .4 1.2l-.3 1-.3 .1-.5-.1a2.21 2.21 0 0 1 .1-2.1zM88.6 215.2h25.5M90.8 210.1h17.1M91.6 207.2h1l-.7 .9h.4a.75 .75 0 0 1 .2 1 .75 .75 0 0 1-1.1 .2l-.1-.2M93.1 209.4l.1-.1 .1 .1-.1 .1z"/>
<path d="M93.7 212.8l.5-.4-.1 2.3M94.2 207.3l.5-.1a1.57 1.57 0 0 1 .3 1.9l-.2 .3-.4 .1a.92 .92 0 0 1-.4-1.2zM95.5 212.5l.3-.1 .4 .1a2.19 2.19 0 0 1-.1 2.1l-.3 .1-.5-.1a2.21 2.21 0 0 1 .2-2.1zM96 207.3l.3-.1 .4 .1a2.21 2.21 0 0 1-.1 2.1l-.3 .1-.4-.1a2.19 2.19 0 0 1 .1-2.1zM96.9 214.6l.1-.2 .1 .2-.1 .1zM97.4 209.4h1.6M97.5 208.3h1.6M97.8 212.4h1.2l-1 2.3M98.3 207.2l-.1 2M99.8 212.5l.4-.1a.92 .92 0 0 1 .4 1.2l-.3 1-.2 .1-.4-.1a2.21 2.21 0 0 1 .1-2.1zM99.9 207.3l.3-.1 .4 .1a1.75 1.75 0 0 1-.3 2.2l-.5-.1a2.19 2.19 0 0 1 .1-2.1zM101.2 213.3h1.6"/>
<path d="M101.2 214.6h1.6M101.3 209.4l.1-.1 .1 .1-.1 .1zM102 212.4l-.1 1.9M102.4 207.8l.1-.5 .2-.1 .5 .1a.49 .49 0 0 1 .1 .8l-1.2 1.4h1.2M103.7 212.5l.3-.1 .4 .1a2.19 2.19 0 0 1-.1 2.1l-.3 .1-.4-.1a2.21 2.21 0 0 1 .1-2.1zM104.2 207.3l.3-.1 .4 .1a2.21 2.21 0 0 1-.1 2.1l-.5 .1a1.57 1.57 0 0 1-.3-1.8zM105.1 214.6l.1-.2 .1 .2-.1 .1zM106.1 212.9a.52 .52 0 0 1 .5-.5 .52 .52 0 0 1 .5 .6l-1.2 1.7h1.2M107.9 200.6v10M108 212.5l.4-.1a.92 .92 0 0 1 .4 1.2l-.3 1-.2 .1-.4-.1a2.21 2.21 0 0 1 .1-2.1zM110.2 210.1h3.9M115.1 205h2.5"/>
<path d="M116.4 200.6v15.2M118.6 210.1h3.9M119.9 205h20.7M124.8 200.6v10M124.8 210.1h17.2M126.3 202.7l.4-.5 .5 .1a.49 .49 0 0 1 .1 .7l-1.2 1.5h1.3M127.9 207.2h.9l-.5 .9a.69 .69 0 0 1 .5 1 .69 .69 0 0 1-1.2 0M128.1 204.1v.4l-.1-.1zM129.4 209.4l.1-.1-.1 .2zM129.8 202.2h-.8l-.1 .9a.66 .66 0 0 1 .9 0 .66 .66 0 0 1 0 .9v.1a.61 .61 0 0 1-.6 .3 .61 .61 0 0 1-.5-.5M130.6 207.3l.2-.1 .5 .1 .1 .4a1.98 1.98 0 0 1-.5 1.8h-.2a.92 .92 0 0 1-.4-1.2zM130.8 202.3l.5-.1a1.48 1.48 0 0 1 .3 1.7l-.2 .5-.3 .1-.4-.1a2.21 2.21 0 0 1 .1-2.1z"/>
<path d="M132.2 204.4h1.6M132.2 207.3l.3-.1 .4 .1a2.21 2.21 0 0 1-.1 2.1l-.4 .1a.92 .92 0 0 1-.4-1.2zM132.3 203.1h1.6M133.1 202.2l-.1 1.9M133.7 209.4h1.5M133.8 208.3h1.5M134.6 207.2l-.1 2M134.8 202.3l.4-.1a.92 .92 0 0 1 .4 1.2l-.3 1-.4 .1a1.12 1.12 0 0 1-.4-1.4zM136.2 204.1l.1 .3-.1 .1zM136.2 207.3l.2-.1 .5 .1a1.75 1.75 0 0 1-.4 2.2h-.2a.92 .92 0 0 1-.4-1.2zM137.4 202.6l.4-.4-.1 2.3M137.7 209.4l.1-.1v.2z"/>
<path d="M138.6 207.8l.3-.6 .5 .1a.49 .49 0 0 1 .1 .8l-1.1 1.4h1.2M139 202.3l.5-.1a.92 .92 0 0 1 .4 1.2l-.3 1-.3 .1-.4-.1a2.21 2.21 0 0 1 .1-2.1zM140.5 207.3l.3-.1 .4 .1a2.21 2.21 0 0 1-.1 2.1l-.3 .1-.4-.1a2.19 2.19 0 0 1 .1-2.1z"/>
<circle cx="42.1" cy="169.1" r="3.9"/>
<circle cx="42.1" cy="169.1" r="4.4"/>
<circle cx="42.2" cy="169.1" r="2.81"/>
<circle cx="42.2" cy="169.1" r="4.2"/>
<circle cx="116.4" cy="193.7" r="2.11"/>
</g>
<g fill="#000">
<path d="M42.2 83.3l2.3-.3v.8zM110 88.9h.1zM68.7 117.4h.7l-.3 2.3zM79.5 100l.4 2.3h-.7zM35.1 135.1l2.3-.4v.9zM42.2 129.6l2.3-.4v.7zM46.9 134.7l2.3 .4-2.3 .5zM64.5 126.7l.4 2.3h-.9zM64 121.7h.9l-.4 2.2zM69.1 123.9l.3 2.3h-.7zM79.2 120.3h.7l-.4 2.2zM16.6 156.5l.4 2.2h-.9z"/>
<path d="M29.5 148.3l2.3-.3v.7zM52.6 148l2.3 .3-2.3 .4zM86.3 148.3l2.3-.3v.7zM86.3 143.8l2.3-.3v.7zM93.8 148l2.3 .3-2.3 .4zM124.5 143.5l2.3 .3-2.3 .4zM170.8 152.2l2.3-.3v.8zM177 151.9l2.3 .3-2.3 .5zM179.3 152.2l2.2-.3v.8zM185.4 151.9l2.3 .3-2.3 .5zM21.5 169.1l.4 2.2h-.8zM31.5 173l2.2-.5-1.9 1.3z"/>
<path d="M37.8 171.6l2-.9-1.6 1.5zM44.5 167.5l1.7-1.6 .4 .7zM50.7 165.6l1.9-1.2 .2 .7zM188.3 178.5h.7l-.4 2.3zM196.6 171.6h.8l-.4 2.3zM197 164l.4 2.2h-.8zM201.2 179.8h.7l-.3 2.3zM201.6 168.9l.3 2.3h-.7zM16.1 185.1h.9l-.4 2.3zM21.1 185.1h.8l-.4 2.3zM64 195h.9l-.4 2.2zM64.5 187.4l.4 2.2h-.9z"/>
<path d="M149.2 188.5l2.2-.3v.7zM177 188.2l2.3 .3-2.3 .4zM175 192.8l2.3-.3v.7zM181.2 192.5l2.3 .3-2.3 .4zM188.6 183.6l.4 2.2h-.7zM38 210.1l2.1-.4v.7zM38.7 205l2.3-.4v.8zM43.4 204.6l2.3 .4-2.3 .4zM44.2 209.7l2.2 .4-2.2 .3zM42.2 215.2l2.3-.3v.7zM53.1 214.9l2.3 .3-2.3 .4zM86.3 215.2l2.3-.3v.7z"/>
<path d="M107.9 210.1l2.3-.4v.7zM114.1 214.9l2.3 .3-2.3 .4zM114.1 209.7l2.3 .4-2.3 .3zM112.9 205l2.2-.4v.8zM117.6 204.6l2.3 .4-2.3 .4zM116.4 210.1l2.2-.4v.7zM122.5 209.7l2.3 .4-2.3 .3z"/>
</g>
<g fill="none" stroke="#231f20" stroke-width=".2">
<path d="M8.9 33.3h198.1M112.2 223.3h51.9M112.2 239.7h51.9M112.3 223.4v16.2M112.3 239.8v4.9M134.2 223.4v16.2M134.2 239.8v4.9M143.6 236.4l1.8-2.3 1.9 2.3h11M150.3 233h1.3l-.7 3.4zM153.4 225.2h2.5v4.4h-2.5zM153.4 225.8h-15.4a1.68 1.68 0 0 0-1.8 1.6 1.68 1.68 0 0 0 1.8 1.7h15.4M155.9 227.4h2.4"/>
<path d="M158.3 231.9h-7.4v1.1M164.1 223.4v16.2M164.1 239.8v4.9M112.2 244.8h51.9M112.2 249.9h51.9M112.3 244.9v4.9M134.2 244.9v4.9M164.1 244.9v4.9"/>
<circle cx="159" cy="236.4" r=".6"/>
<circle cx="159" cy="227.4" r=".6"/>
<circle cx="159" cy="231.9" r=".6"/>
</g>
<g fill="none" stroke="#040503" stroke-width=".2">
<path d="M53.9 231.5h3.9M56.1 231.5a6.2 6.2 0 0 1-.6-7.6h5.1v15.2h-5.1a6.3 6.3 0 0 1 .6-7.6 4.9 4.9 0 0 1-.6 7.6M58.6 231.5h.8M60.1 231.5h3.8M60.6 227.3h13.6a.8 .8 0 0 1 .7 .8v6.8a.8 .8 0 0 1-.7 .8h-13.6M64.7 231.5h.7M66.1 231.5h3.8M70.7 231.5h.7M72.2 231.5h3.9M72.7 227.3v8.4M79 231.5h4.3M84.1 231.5h.7"/>
<path d="M84.5 225.9v4.3M84.5 231v.7M84.5 232.5v4.3M85.6 231.5h4.4M90.1 224.7h-1.8l-.9 1.6"/>
<circle cx="84.5" cy="231.5" r="4.2"/>
<circle cx="84.5" cy="231.5" r="1.5"/>
</g>
<path d="M87.1 226.1l.6 .3-1.2 1.4z" fill="#040503"/>
<g fill="none" stroke="#040503" stroke-width=".2">
<path d="M72.8 227.4v.1M72.8 228.1h.1M72.8 228.7h.1M72.8 229.3v.1M72.8 229.9v.1M72.8 230.6v.1M72.8 231.2v.1M72.8 231.8v.1M72.8 232.5h.1M72.8 233.1v.1M72.8 233.7v.1M72.8 234.3v.1"/>
<path d="M72.8 235v.1M72.8 235.6v.1M72.9 227.7v.1M72.9 228.4h.1M72.9 229v.1M72.9 229.6v.1M72.9 230.2v.1M72.9 230.9v.1M72.9 231.5v.1M72.9 232.1v.1M72.9 232.7v.1M72.9 233.4v.1"/>
<path d="M72.9 234v.1M72.9 234.7v.1M72.9 235.3v.1M73.1 227.4v.1M73.1 228.1h.1M73.1 228.7h.1M73.1 229.3v.1M73.1 229.9v.1M73.1 230.6v.1M73.1 231.2v.1M73.1 231.8v.1M73.1 232.5h.1"/>
<path d="M73.1 233.1v.1M73.1 233.7v.1M73.1 234.3v.1M73.1 235v.1M73.1 235.6v.1M73.2 227.7v.1M73.2 228.4h.1M73.2 229v.1M73.2 229.6v.1M73.2 230.2v.1M73.2 230.9v.1M73.2 231.5v.1"/>
<path d="M73.2 232.1v.1M73.2 232.7v.1M73.2 233.4v.1M73.2 234v.1M73.2 234.7v.1M73.2 235.3v.1M73.4 227.4v.1M73.4 228.1h.1M73.4 228.7h.1M73.4 229.3v.1M73.4 229.9v.1M73.4 230.6v.1"/>
<path d="M73.4 231.2v.1M73.4 231.8v.1M73.4 232.5h.1M73.4 233.1v.1M73.4 233.7v.1M73.4 234.3v.1M73.4 235v.1M73.4 235.6v.1M73.5 227.7v.1M73.5 228.4h.1M73.5 229v.1M73.5 229.6v.1"/>
<path d="M73.5 230.2v.1M73.5 230.9v.1M73.5 231.5v.1M73.5 232.1v.1M73.5 232.7v.1M73.5 233.4v.1M73.5 234v.1M73.5 234.7v.1M73.5 235.3v.1M73.7 227.4v.1M73.7 228.1h.1M73.7 228.7h.1"/>
<path d="M73.7 229.3v.1M73.7 229.9v.1M73.7 230.6v.1M73.7 231.2v.1M73.7 231.8v.1M73.7 232.5h.1M73.7 233.1v.1M73.7 233.7v.1M73.7 234.3v.1M73.7 235v.1M73.7 235.6v.1M73.9 227.7v.1"/>
<path d="M73.9 228.4h.1M73.9 229v.1M73.9 229.6v.1M73.9 230.2v.1M73.9 230.9v.1M73.9 231.5v.1M73.9 232.1v.1M73.9 232.7v.1M73.9 233.4v.1M73.9 234v.1M73.9 234.7v.1M73.9 235.3v.1"/>
<path d="M74 227.4v.1M74 228.1h.1M74 228.7h.1M74 229.3v.1M74 229.9v.1M74 230.6v.1M74 231.2v.1M74 231.8v.1M74 232.5h.1M74 233.1v.1M74 233.7v.1M74 234.3v.1"/>
<path d="M74 235v.1M74 235.6v.1M74.2 227.7v.1M74.2 228.4h.1M74.2 229v.1M74.2 229.6v.1M74.2 230.2v.1M74.2 230.9v.1M74.2 231.5v.1M74.2 232.1v.1M74.2 232.7v.1M74.2 233.4v.1"/>
<path d="M74.2 234v.1M74.2 234.7v.1M74.2 235.3v.1M74.3 227.4v.1M74.3 228.1h.1M74.3 228.7h.1M74.3 229.3v.1M74.3 229.9v.1M74.3 230.6v.1M74.3 231.2v.1M74.3 231.8v.1M74.3 232.5h.1"/>
<path d="M74.3 233.1v.1M74.3 233.7v.1M74.3 234.3v.1M74.3 235v.1M74.5 227.7v.1M74.5 228.4h.1M74.5 229v.1M74.5 229.6v.1M74.5 230.2v.1M74.5 230.9v.1M74.5 231.5v.1M74.5 232.1v.1"/>
<path d="M74.5 232.7v.1M74.5 233.4v.1M74.5 234v.1M74.5 234.7v.1M74.5 235.3v.1M74.6 228.1h.1M74.6 228.7h.1M74.6 229.3v.1M74.6 229.9v.1M74.6 230.6v.1M74.6 231.2v.1M74.6 231.8v.1"/>
<path d="M74.6 232.5h.1M74.6 233.1v.1M74.6 233.7v.1M74.6 234.3v.1M74.6 235v.1M74.8 227.7v.1M74.8 228.4h.1M74.8 229v.1M74.8 229.6v.1M74.8 230.2v.1M74.8 230.9v.1M74.8 231.5v.1"/>
<path d="M74.8 232.1v.1M74.8 232.7v.1M74.8 233.4v.1M74.8 234v.1M74.8 234.7v.1M84.4 231.5h.2M84.5 231.4v.2M91.8 223.7l-.9 2M93.7 223.7h-1l-.1 .8a.73 .73 0 0 1 1.1 0 .73 .73 0 0 1-.1 1.1 .73 .73 0 0 1-1.1-.3M94.5 225.5v.2l.2-.1M96.6 223.7h-1l-.1 .8a.71 .71 0 0 1 1.1 0 .71 .71 0 0 1-.1 1 .71 .71 0 0 1-1.1-.2"/>
<circle cx="91.3" cy="224.7" r=".66"/>
</g>
<path d="M120.3 40.7h86.7M120.3 45.6h86.7M120.3 50.5h86.7M120.3 55.4h86.7M120.3 60.3h86.7M120.3 65.1h86.7M120.3 70h86.7M120.3 74.9h86.7" fill="none" stroke="#231f20" stroke-width=".2"/>
<path d="M93.3 6.5h17M117.1 6.5h12M135.8 6.5h17.8" fill="none" stroke="#bd238f" stroke-width=".2"/>
<text font-size="4.9" fill="#bd238f" x="9.1" y="31.9">MECHANICAL DRAWING</text>
<g font-size="3.5" fill="#231f20">
<text x="148" y="204.1">Recommended PCB Layout</text>
<text x="162.6" y="208.3">Top View</text>
</g>
<g font-size="3.2" fill="#bd238f">
<text x="8.9" y="14.3">SAME SKY | MODEL: PJ-202A | DESCRIPTION: DC POWER JACK</text>
<text x="166.1" y="14.3">date 07/11/2025 | page 2 of 3</text>
</g>
<g font-size="3.2" fill="#231f20">
<text x="160.2" y="232.8">3</text>
<text x="160.2" y="228.3">1</text>
<text x="160.2" y="237.3">2</text>
</g>
<g font-size="2.8" fill="#63676b">
<text x="63.5" y="6.1">Additional Resources:</text>
<text x="113.3" y="6.1">|</text>
<text x="132.1" y="6.1">|</text>
</g>
<g font-size="2.8" fill="#bd238f">
<text x="93.3" y="6.1">Product Page</text>
<text x="117.1" y="6.1">3D Model</text>
<text x="135.8" y="6.1">PCB Footprint</text>
</g>
<g font-size="2.8" fill="#231f20">
<text x="8.9" y="40.2">units: mm</text>
<text x="8.9" y="43.6">tolerance:</text>
<text x="8.9" y="47">X ±0.50 mm</text>
<text x="121.7" y="44.2">DESCRIPTION</text>
<text x="150.4" y="44.2">MATERIAL</text>
<text x="179.2" y="44.2">PLATING/COLOR</text>
<text x="8.9" y="50.4">X.X ±0.30 mm</text>
<text x="8.9" y="53.8">X.XX ±0.20 mm</text>
<text x="121.7" y="49.1">center pin</text>
<text x="121.7" y="54">terminal 1</text>
<text x="150.4" y="49.1">copper</text>
<text x="150.4" y="54">brass</text>
<text x="179.2" y="49.1">nickel</text>
<text x="179.2" y="54">silver</text>
<text x="8.9" y="57.1">PCB: ±0.05 mm</text>
<text x="121.7" y="58.8">terminal 2</text>
<text x="150.4" y="58.8">copper alloy</text>
<text x="179.2" y="58.8">silver</text>
<text x="8.9" y="60.5">unless otherwise specif</text>
<text x="37.7" y="60.5">ied</text>
<text x="121.7" y="63.7">terminal 3</text>
<text x="150.4" y="63.7">brass</text>
<text x="179.2" y="63.7">silver</text>
<text x="121.7" y="68.6">housing</text>
<text x="150.4" y="68.6">PBT (UL94V-0)</text>
<text x="179.2" y="68.6">black</text>
<text x="121.7" y="73.5">cover</text>
<text x="150.4" y="73.5">PBT (UL94V-0)</text>
<text x="179.2" y="73.5">black</text>
<text x="115.5" y="232.5">SCHEMATIC</text>
<text x="66.4" y="244.1">MATING PLUG</text>
<text x="119.4" y="243.3">Model</text>
<text x="143.5" y="243.3">PJ-202A</text>
<text x="56.8" y="247.5">Jack Insertion Depth: 9.0 mm</text>
<text x="116.7" y="248.3">Center Pin</text>
<text x="143.4" y="248.3">Ø2.0 mm</text>
<text x="94.1" y="269">sameskydevices.com</text>
</g>
</svg>
